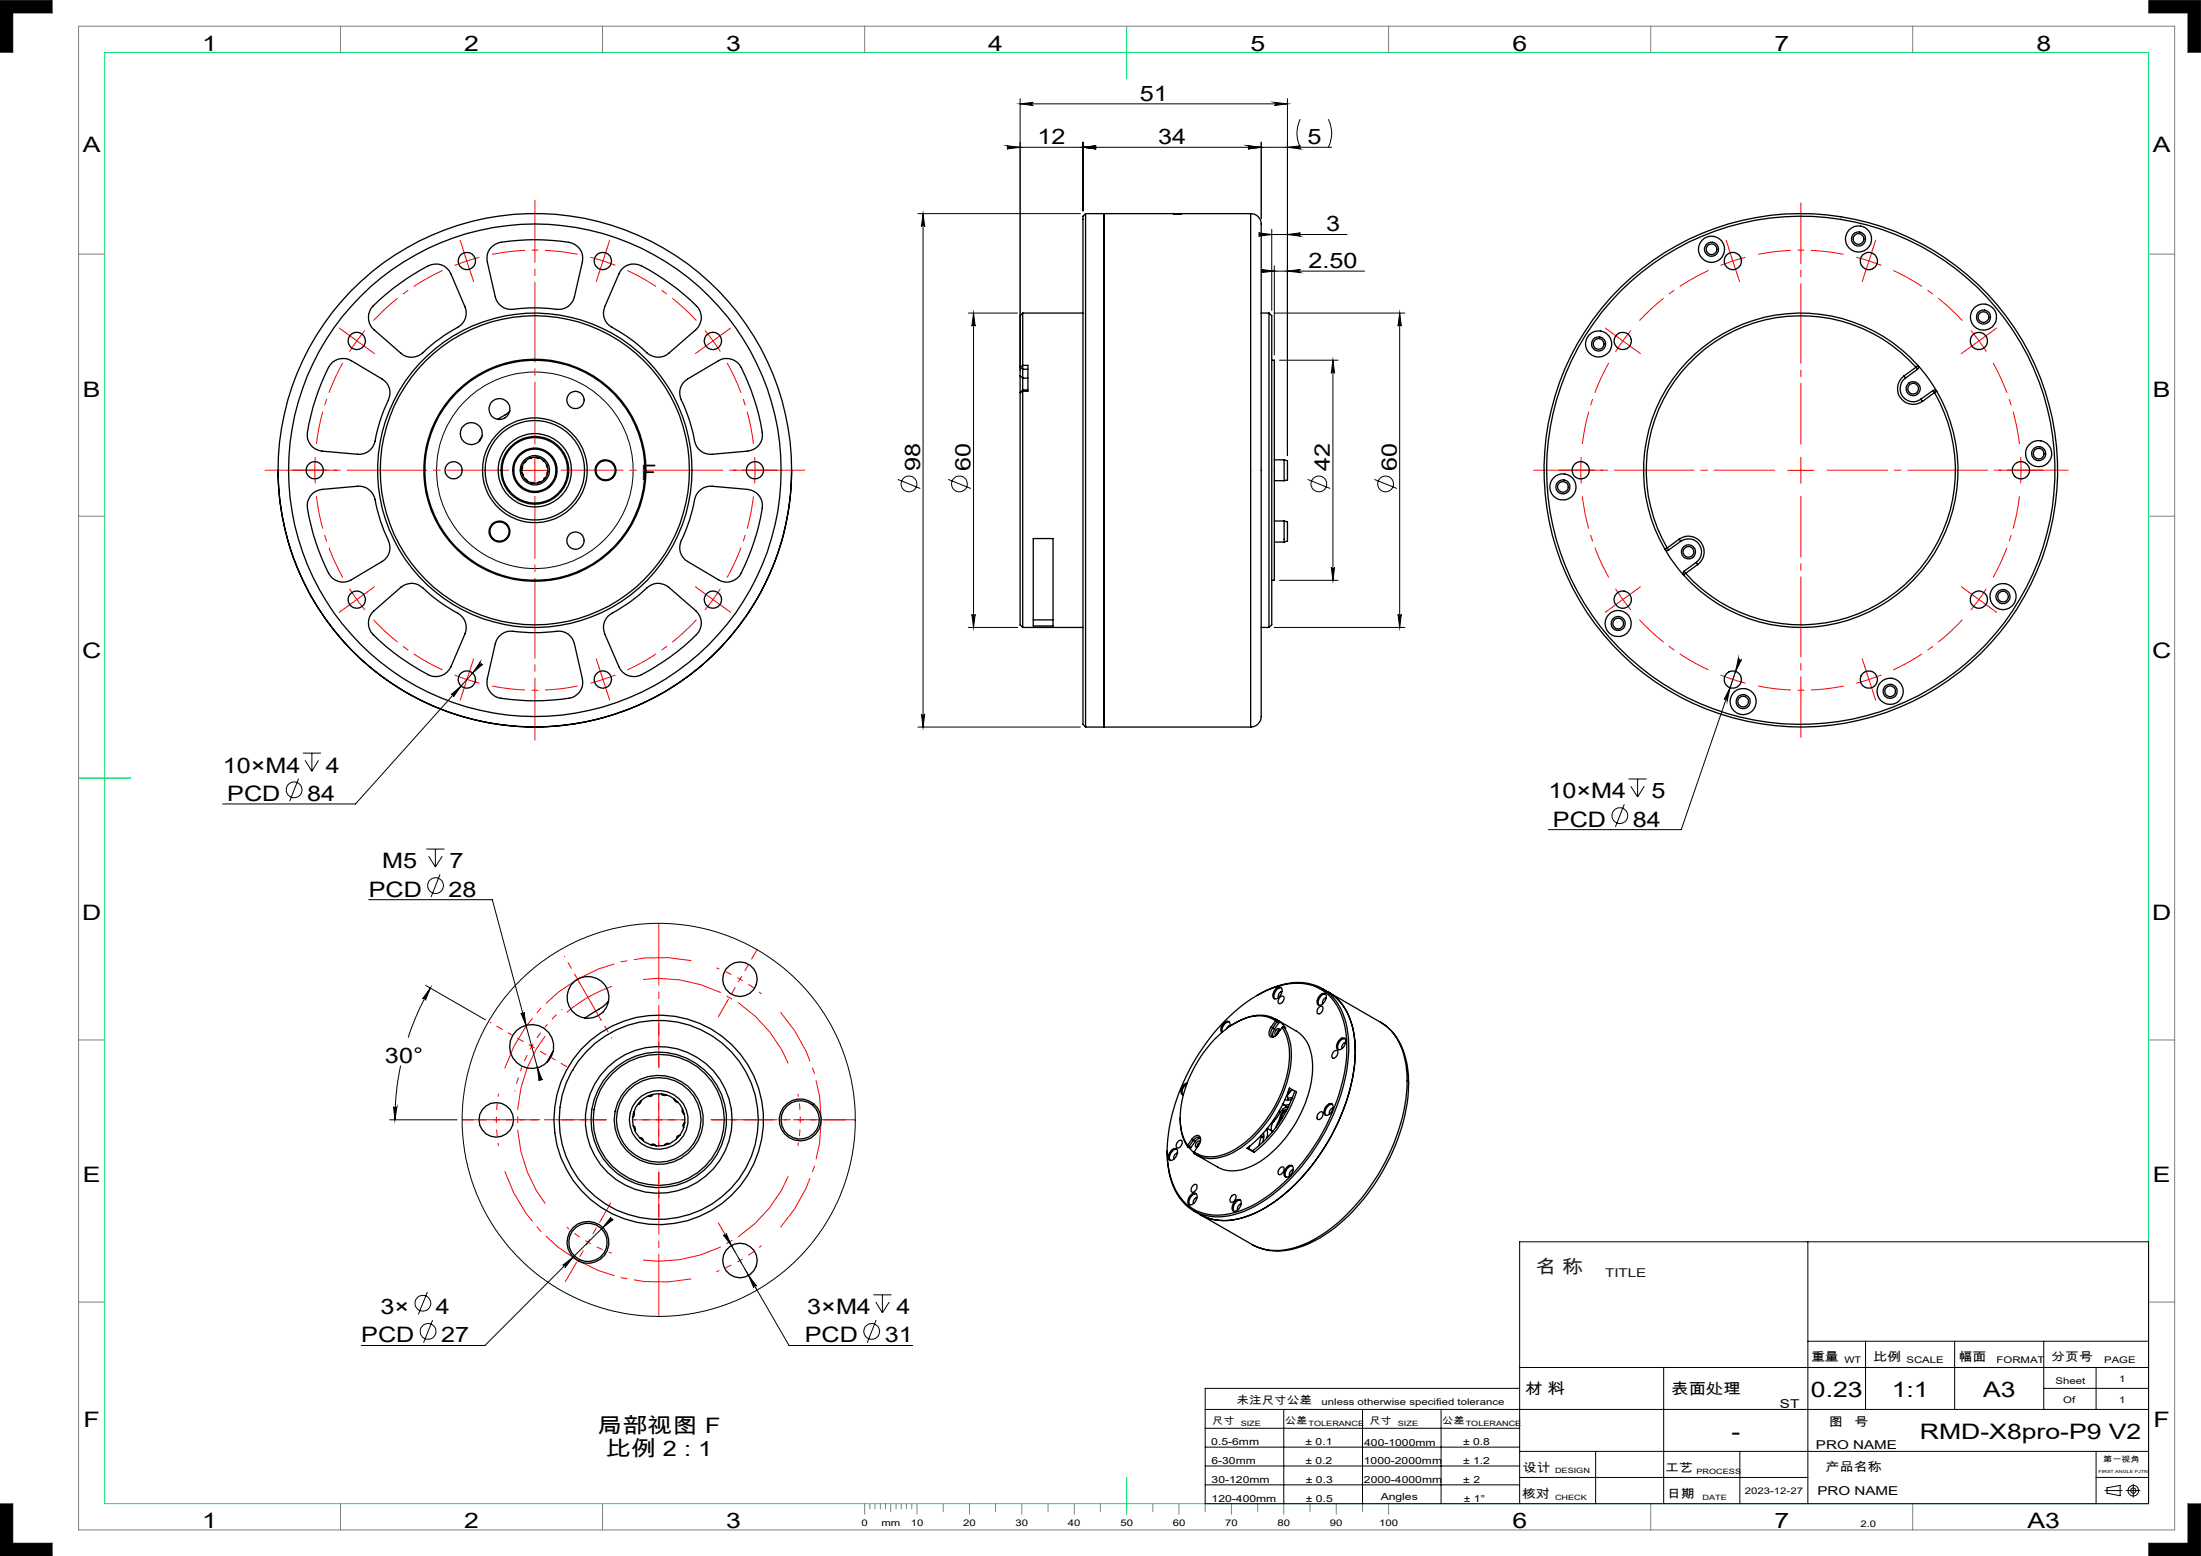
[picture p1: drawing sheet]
<svg xmlns="http://www.w3.org/2000/svg" width="420mm" height="297mm" viewBox="0 0 420 297" stroke-linecap="round" stroke-linejoin="round" font-family="sans-serif">
<path d="M0 0v10M410 0h10M0 297h10M420 287v10" fill="none" stroke="#6a6a6a" stroke-width=".25"/>
<path d="M20 10h390v277h-390zM215 5v10M15 148.5h10M215 282v7" fill="none" stroke="#00e171" stroke-width=".19"/>
<g fill="none" stroke="#808080" stroke-width=".19">
<path d="M0 0h10v2.5h-7.5v7.5h-2.5M15 5h400v287h-400zM65 5v5M115 5v5M165 5v5M265 5v5M315 5v5M365 5v5M410 0v2.5h7.5v7.5h2.5v-10M15 48.5h5M410 48.5h5M15 98.5h5"/>
<path d="M410 98.5h5M15 198.5h5M410 198.5h5M15 248.5h5M410 248.5h5M0 297v-10h2.5v7.5h7.5v2.5M65 287v5M115 287v5M165 287v2M166 287v1M167 287v1M168 287v1"/>
<path d="M169 287v1M170 287v1.5M171 287v1M172 287v1M173 287v1M174 287v1M175 287v2M180 287v1.5M185 287v2M190 287v1.5M195 287v2M200 287v1.5"/>
<path d="M205 287v2M210 287v1.5M220 287v1.5M225 287v2M230 287v1.5M235 287v2M240 287v1.5M245 287v2M250 287v1.5M255 287v2M260 287v1.5M265 287v2"/>
<path d="M315 287v5M365 287v5M420 287h-2.5v7.5h-7.5v2.5h10"/>
</g>
<path d="M0 0v10h2.5v-7.5h7.5v-2.5zM0 287v10h10v-2.5h-7.5v-7.5zM417.5 287v7.5h-7.5v2.5h10v-10zM410 0v2.5h7.5v7.5h2.5v-10z" fill-rule="evenodd" fill="#000"/>
<g fill="none" stroke="#000" stroke-width=".19">
<path d="M194.7 19.8l2.5-.3a.3 .3 0 0 0-.3 .3 .3 .3 0 0 0 .3 .3zM194.7 18.8v52M194.7 19.8h51M243.2 19.5l2.5 .3-2.5 .3a.3 .3 0 0 0 .3-.3 .3 .3 0 0 0-.3-.3zM245.7 18.8v68.2M192.2 27.8l2.5 .3-2.5 .3a.3 .3 0 0 0 .2-.3 .3 .3 0 0 0-.2-.3zM206.7 27.1v13.2M206.7 28.1l2.5-.3a.3 .3 0 0 0-.3 .3 .3 .3 0 0 0 .3 .3zM238.2 27.8l2.5 .3-2.5 .3a.3 .3 0 0 0 .2-.3 .3 .3 0 0 0-.2-.3zM240.7 27.1v14.7M245.7 28.1l2.4-.3a.3 .3 0 0 0-.2 .3 .3 .3 0 0 0 .2 .3zM248.1 22.8a6 6 0 0 0 0 5.3"/>
<path d="M253.5 22.8a6 6 0 0 1 0 5.3M254.1 28.1h-61.9M175.2 40.8h31M176.1 40.8l.4 2.5a.32 .32 0 0 0-.4-.3 .32 .32 0 0 0-.3 .3zM176.1 40.8v98M184.8 59.8h9.4M185.8 59.8l.3 2.5a.32 .32 0 0 0-.3-.3 .32 .32 0 0 0-.3 .3zM185.8 59.8v60M240.2 44.4l2.5 .4-2.5 .3a.32 .32 0 0 0 .3-.3 .32 .32 0 0 0-.3-.4zM240.2 44.8h16.8M240.7 51.7h19.7M240.7 51.4l2.5 .3-2.5 .3a.3 .3 0 0 0 .3-.3 .3 .3 0 0 0-.3-.3z"/>
<path d="M242.7 43.8v15.5M243.1 59.8h25M243.2 50.7v17.1M245.7 44.8l2.4-.4a.32 .32 0 0 0-.2 .4 .32 .32 0 0 0 .2 .3zM245.7 51.7l2.4-.3a.3 .3 0 0 0-.2 .3 .3 .3 0 0 0 .2 .3zM267.1 59.8l.3 2.5a.32 .32 0 0 0-.3-.3 .32 .32 0 0 0-.3 .3zM267.1 59.8v60M244.2 68.8h11.1M254.4 68.8l.3 2.5a.32 .32 0 0 0-.3-.3 .32 .32 0 0 0-.4 .3zM254.4 68.8v42M171.3 91.5l4.3 1.7M180.9 91.5l4.3 1.7"/>
<path d="M249.5 91.5l4.3 1.7M262.3 91.5l4.3 1.7M184.8 119.8h9.4M185.5 117.3a.32 .32 0 0 0 .3 .2 .32 .32 0 0 0 .3-.2l-.3 2.5zM243.1 119.8h25M244.2 110.8h11.1M254 108.3a.32 .32 0 0 0 .4 .2 .32 .32 0 0 0 .3-.2l-.3 2.5zM266.8 117.3a.32 .32 0 0 0 .3 .2 .32 .32 0 0 0 .3-.2l-.3 2.5zM86.1 132.6l1.9-1.7-1.5 2.1a.3 .3 0 0 0 0-.4 .3 .3 0 0 0-.4 0zM91.6 126.4a.31 .31 0 0 0 0 .4 .31 .31 0 0 0 .5 0l-1.9 1.7zM91.9 126.6l-24.1 26.9h-25.3M175.2 138.8h31"/>
<path d="M175.8 136.3a.32 .32 0 0 0 .3 .3 .32 .32 0 0 0 .4-.3l-.4 2.5zM330.1 131.3l-.5 2.4a.32 .32 0 0 0-.2-.3 .32 .32 0 0 0-.4 .1zM331.7 125.7a.32 .32 0 0 0 .2 .4 .32 .32 0 0 0 .4-.2l-1.1 2.3zM332 125.8l-11.2 32.6h-25.3M57 148.6l-1.7 4.3M57.8 143.8h3.4M58.2 145.1l1.3 2.1M59.5 143.8v3.4M60.8 145.1l-1.3 2.1M310 153.5l-1.7 4.3M310.8 148.7h3.4M311.2 150.1l1.3 2"/>
<path d="M312.5 148.7v3.4M313.8 150.1l-1.3 2M70.3 171.7h23.6l9.3 34.5M81.4 162.1h3.4M81.8 163.4l1.3 2.1M83.1 162.1v3.4M84 166.9l-1.7 4.3M84.4 163.4l-1.3 2.1M81.2 188.1l11.4 6.6M82.1 188.6l-.9 2.3a.3 .3 0 0 0-.2-.4 .3 .3 0 0 0-.4 .1zM82.1 188.6a50.1 50.1 0 0 0-4.2 9.4M99.4 193.4a.31 .31 0 0 0 .4 .2 .31 .31 0 0 0 .2-.4l.4 2.5z"/>
<path d="M74.4 213.7h12.8M75.1 211.2a.32 .32 0 0 0 .3 .4 .32 .32 0 0 0 .3-.3l-.3 2.4zM76.4 203.4a51.1 51.1 0 0 0-1 10.3M102.6 203.8l.9 2.4a.31 .31 0 0 0-.4-.2 .31 .31 0 0 0-.2 .3zM116.5 232.4a.31 .31 0 0 0 .1 .4 .31 .31 0 0 0 .4 0l-2 1.5 1.6-2zM116.8 232.5l-24.3 24.3h-23.6M138 235.7a.3 .3 0 0 0 .4 .1 .3 .3 0 0 0 .2-.4l1 2.3zM138.3 235.6l12.3 21.2h23.6M345 237v50M81.6 246.6l-1.8 4.3M82.6 252l-1.8 4.3M107.4 241.5l2-1.5-1.6 2a.31 .31 0 0 0 0-.5 .31 .31 0 0 0-.4 0z"/>
<path d="M142.8 243.4l1.6 2.1a.31 .31 0 0 0-.5-.1 .31 .31 0 0 0-.1 .4zM166.7 247.2h3.4M167.1 248.5l1.3 2.1M167.2 252l-1.7 4.3M168.4 247.2v3.4M169.7 248.5l-1.3 2.1M345 256h65M356 256v13M373 256v13M390 256v13M230 269h180M230 279.8h60"/>
<path d="M230 276.2h60M230 272.6h60M245 269v18M260 269v18M275 269v18M290 265h-60v22h180v-50h-120v50M290 277h120M290 261h120M304.5 277v10M317.5 261v26M332 277v10M390 265h20"/>
<path d="M400 261v8M400 277v10M230 283.4h60M290 282h55M400 282h10M401.7 284.5h3.3M402.1 284l2.5-.5v2l-2.5-.5zM405.7 284.5h2.7M407.1 283.3v2.5"/>
<circle cx="102.1" cy="89.8" r="18.8"/>
<circle cx="173.5" cy="92.4" r="1.51"/>
<circle cx="183.1" cy="92.4" r="1.51"/>
<circle cx="251.7" cy="92.4" r="1.51"/>
<circle cx="264.4" cy="92.4" r="1.51"/>
<circle cx="56.1" cy="150.8" r="1.51"/>
<circle cx="309.1" cy="155.7" r="1.51"/>
<circle cx="83.1" cy="169" r="1.51"/>
<circle cx="125.7" cy="213.8" r="37.5"/>
<circle cx="80.7" cy="248.7" r="1.51"/>
<circle cx="81.7" cy="254.1" r="1.51"/>
<circle cx="166.3" cy="254.1" r="1.51"/>
<circle cx="407.1" cy="284.5" r=".49"/>
<circle cx="407.1" cy="284.5" r="1.01"/>
</g>
<g fill="none" stroke="#f00" stroke-width=".19" stroke-dasharray="15.2 1.3 1.3 1.3" stroke-linecap="butt">
<path d="M115.1 49.8l-2.4-.7M115.1 49.8l2.3 .8M356.6 49.8l-2.4-.7M356.6 49.8l2.4 .8M68.1 65.1l-1.4 2M68.1 65.1l1.5-2M136.1 65.1l-1.6-2M136.1 65.1l1.4 2M309.7 65.1l-1.4 2M309.7 65.1l1.5-2M377.6 65.1l-1.5-2M377.6 65.1l1.4 2"/>
<path d="M60.1 89.7l.1 2.5M60.1 89.7l.1-2.5M144.1 89.7l-.1-2.5M144.1 89.7l-.1 2.5M301.7 89.7v2.5M301.7 89.7v-2.5M385.7 89.7l-.1-2.5M385.7 89.7l-.1 2.5M68.1 114.4l1.5 2M68.1 114.4l-1.4-2M136.1 114.4l1.4-2M136.1 114.4l-1.6 2"/>
<path d="M309.7 114.4l1.5 2M309.7 114.4l-1.4-2M377.6 114.4l1.4-2M377.6 114.4l-1.5 2M89.1 129.7l2.4 .7M89.1 129.7l-2.4-.9M115.1 129.7l2.3-.9M115.1 129.7l-2.4 .7M330.7 129.7l2.4 .7M330.7 129.7l-2.4-.9M356.6 129.7l2.4-.9M356.6 129.7l-2.4 .7"/>
</g>
<g fill="none" stroke="#f00" stroke-width=".19" stroke-dasharray="15.2 1.3 1.3 1.3" stroke-dashoffset="9" stroke-linecap="butt">
<path d="M84.4 51.6a42 42 0 0 0-13.1 9.6M110.2 48.5a42 42 0 0 0-16.3 0M326 51.6a42 42 0 0 0-13.2 9.6M351.8 48.5a42 42 0 0 0-16.3 0M65.4 69.3a42 42 0 0 0-5 15.5M132.9 61.2a42 42 0 0 0-13.2-9.6M307 69.3a42 42 0 0 0-5 15.5M374.5 61.2a42 42 0 0 0-13.2-9.6M60.4 94.7a42 42 0 0 0 5 15.5M143.8 84.8a42 42 0 0 0-5.1-15.5M302 94.7a42 42 0 0 0 5 15.5M385.4 84.8a42 42 0 0 0-5.1-15.5"/>
<path d="M71.3 118.3a42 42 0 0 0 13.1 9.6M138.7 110.2a42 42 0 0 0 5.1-15.5M312.8 118.3a42 42 0 0 0 13.2 9.6M380.3 110.2a42 42 0 0 0 5.1-15.5M93.9 131a42 42 0 0 0 16.3 0M119.7 127.9a42 42 0 0 0 13.2-9.6M335.5 131a42 42 0 0 0 16.3 0M361.3 127.9a42 42 0 0 0 13.2-9.6"/>
</g>
<path d="M101.5 199.7l-1.2 2.3-.9 2.3M101.5 199.7l1.3-2.1 1.5-1.9M141.2 186.9l-2.2-1.2-2.3-1M141.2 186.9l2.1 1.3 2 1.5M94.7 213.7l.1 2.5 .3 2.5M94.7 213.7l.1-2.5 .3-2.4M152.7 213.7l-.1-2.5-.3-2.4M152.7 213.7l-.1 2.5-.3 2.5M112.2 237.1l2.2 1.2 2.4 .9M112.2 237.1l-2.1-1.3-2-1.6M141.2 240.6l2.1-1.4 2-1.5M141.2 240.6l-2.2 1.1-2.3 1" fill="none" stroke="#f00" stroke-width=".19" stroke-dasharray="15.2 1.3 1.3 1.3" stroke-dashoffset="14.6" stroke-linecap="butt"/>
<path d="M104.3 195.7l3-3M99.4 204.3l-1.2 4" fill="none" stroke="#f00" stroke-width=".19" stroke-dasharray="15.2 1.3 1.3 1.3" stroke-dashoffset="15" stroke-linecap="butt"/>
<path d="M104.7 196.8a27 27 0 0 0 0 33.8M150.9 204a27 27 0 0 0-29.3-16.9M121.6 240.4a27 27 0 0 0 29.3-16.9" fill="none" stroke="#f00" stroke-width=".19" stroke-dasharray="15.2 1.3 1.3 1.3" stroke-dashoffset="-1.1" stroke-linecap="butt"/>
<path d="M131.9 183.4a31 31 0 0 0-35.6 20.5M96.3 223.6a31 31 0 0 0 35.6 20.5M148.9 234.3a31 31 0 0 0 0-41.1" fill="none" stroke="#f00" stroke-width=".19" stroke-dasharray="15.2 1.3 1.3 1.3" stroke-dashoffset="4.2" stroke-linecap="butt"/>
<g fill="none" stroke="#f00" stroke-width=".19">
<path d="M88.3 47.4l.8 2.4M89.1 49.8l-2.4 .9M89.1 49.8l.8 2.4M91.5 49.1l-2.4 .7M329.9 47.4l.8 2.4M330.7 49.8l-2.4 .9M330.7 49.8l.7 2.4M333.1 49.1l-2.4 .7M99.6 89.8h5M102.1 87.3v4.9M341.1 89.8h5M343.6 87.3v4.9"/>
<path d="M109.7 186.1l5 8.6M116.7 188.3a26.3 26.3 0 0 0-8.6 4.9M120.7 213.7h10M125.7 208.8v10"/>
</g>
<g fill="none" stroke="#f00" stroke-width=".19" stroke-dasharray="15.2 1.3 1.3 1.3">
<path d="M88.3 47.4l-.5-1.5M89.9 52.2l.5 1.5M114.3 52.2l-.5 1.5M115.1 49.8l.7-2.4M115.1 49.8l-.8 2.4M115.8 47.4l.5-1.5M329.9 47.4l-.5-1.5M331.4 52.2l.6 1.5M355.9 52.2l-.6 1.5M356.6 49.8l.8-2.4M356.6 49.8l-.7 2.4M357.4 47.4l.5-1.5"/>
<path d="M66.1 63.6l-1.4-1M68.1 65.1l-2-1.5M68.1 65.1l2 1.4M70.1 66.5l1.4 1M134 66.5l-1.3 1M136.1 65.1l2-1.5M136.1 65.1l-2.1 1.4M138.1 63.6l1.3-1M307.7 63.6l-1.4-1M309.7 65.1l-2-1.5M309.7 65.1l2 1.4M311.7 66.5l1.3 1"/>
<path d="M375.6 66.5l-1.3 1M377.6 65.1l2.1-1.5M377.6 65.1l-2 1.4M379.7 63.6l1.3-1M57.6 89.7h-1.7M60.1 89.7h-2.5M60.1 89.7h2.5M62.6 89.7h1.6M141.6 89.7h-1.7M144.1 89.7h2.5M144.1 89.7h-2.5M146.6 89.7h1.6"/>
<path d="M299.2 89.7h-1.7M301.7 89.7h-2.5M301.7 89.7h2.5M304.2 89.7h1.6M383.2 89.7h-1.7M385.7 89.7h2.5M385.7 89.7h-2.5M388.2 89.7h1.6M66.1 115.9l-1.4 1M68.1 114.4l-2 1.5M68.1 114.4l2-1.4M70.1 113l1.4-1"/>
<path d="M134 113l-1.3-1M136.1 114.4l2 1.5M136.1 114.4l-2.1-1.4M138.1 115.9l1.3 1M307.7 115.9l-1.4 1M309.7 114.4l-2 1.5M309.7 114.4l2-1.4M311.7 113l1.3-1M375.6 113l-1.3-1M377.6 114.4l2.1 1.5M377.6 114.4l-2-1.4M379.7 115.9l1.3 1"/>
<path d="M88.3 132.1l-.5 1.5M89.1 129.7l-.8 2.4M89.1 129.7l.8-2.4M89.9 127.3l.5-1.6M114.3 127.3l-.5-1.6M115.1 129.7l.7 2.4M115.1 129.7l-.8-2.4M115.8 132.1l.5 1.5M329.9 132.1l-.5 1.5M330.7 129.7l-.8 2.4M330.7 129.7l.7-2.4M331.4 127.3l.6-1.6"/>
<path d="M355.9 127.3l-.6-1.6M356.6 129.7l.8 2.4M356.6 129.7l-.7-2.4M357.4 132.1l.5 1.5M138.7 191.2l-1.6 2.9M143.7 182.6l.8-1.3M89.7 213.7h-1.5M99.7 213.7h3.3M147.7 213.7h-3.6M157.7 213.7h3.7M114.7 232.8l1.8-3.2M138.7 236.3l-1.6-2.9"/>
<path d="M109.7 241.4l-1.8 3.2M143.7 244.9l.8 1.3"/>
</g>
<path d="M97.1 89.7h-46.5M102.1 84.7v-46.5M102.1 94.7v46.5M107.1 89.7h46.5M115.7 213.7h-27.5M125.7 203.7v-27.5M135.7 213.7h27.5M125.7 223.7v27.5" fill="none" stroke="#f00" stroke-width=".19" stroke-dasharray="15.2 1.3 1.3 1.3" stroke-dashoffset="3.4"/>
<path d="M338.7 89.7h-46M343.7 84.7v-46M343.7 94.7v46M348.7 89.7h46" fill="none" stroke="#f00" stroke-width=".19" stroke-dasharray="15.2 1.3 1.3 1.3" stroke-dashoffset="3.7"/>
<path d="M109.7 186l-2-3.4M114.7 194.7l2 3.4" fill="none" stroke="#f00" stroke-width=".19" stroke-dasharray="15.2 1.3 1.3 1.3" stroke-dashoffset="15.1"/>
<g fill="none" stroke="#f00" stroke-width=".19" stroke-dasharray="15.2 1.3 1.3 1.3" stroke-dashoffset="14.6">
<path d="M101.5 199.7l-4.4-2.5M101.5 199.7l4.3 2.5M141.2 186.9l2.5-4.3M141.2 186.9l-2.5 4.3M94.7 213.7h-5M94.7 213.7h5M125.7 213.7v-5M125.7 213.7h-5M125.7 213.7v5M125.7 213.7h5M152.7 213.7h5M152.7 213.7h-5"/>
<path d="M112.2 237.1l-2.5 4.3M112.2 237.1l2.5-4.3M141.2 240.6l2.5 4.3M141.2 240.6l-2.5-4.3"/>
</g>
<path d="M97.1 197.2l-3.6-2.1M105.8 202.2l3.6 2.1" fill="none" stroke="#f00" stroke-width=".19" stroke-dasharray="15.2 1.3 1.3 1.3" stroke-dashoffset="15"/>
<path d="M115.7 213.7h-8.5M125.7 203.7v-8.5M135.7 213.7h8.5M125.7 223.7v8.5" fill="none" stroke="#f00" stroke-width=".19" stroke-dasharray="15.2 1.3 1.3 1.3" stroke-dashoffset="12.9"/>
<g fill="#000">
<path d="M192.2 27.8l2.5 .3-2.5 .3a.3 .3 0 0 0 .2-.3 .3 .3 0 0 0-.2-.3zM206.7 28.1l2.5-.3a.3 .3 0 0 0-.3 .3 .3 .3 0 0 0 .3 .3zM240.7 51.4l2.5 .3-2.5 .3a.3 .3 0 0 0 .3-.3 .3 .3 0 0 0-.3-.3zM245.7 51.7l2.4-.3a.3 .3 0 0 0-.2 .3 .3 .3 0 0 0 .2 .3zM206.7 28.1l2.5-.3a.3 .3 0 0 0-.3 .3 .3 .3 0 0 0 .3 .3zM238.2 27.8l2.5 .3-2.5 .3a.3 .3 0 0 0 .2-.3 .3 .3 0 0 0-.2-.3z"/>
<path d="M238.2 27.8l2.5 .3-2.5 .3a.3 .3 0 0 0 .2-.3 .3 .3 0 0 0-.2-.3zM245.7 28.1l2.4-.3a.3 .3 0 0 0-.2 .3 .3 .3 0 0 0 .2 .3zM240.2 44.4l2.5 .4-2.5 .3a.32 .32 0 0 0 .3-.3 .32 .32 0 0 0-.3-.4zM245.7 44.8l2.4-.4a.32 .32 0 0 0-.2 .4 .32 .32 0 0 0 .2 .3z"/>
<path d="M243.2 19.5l2.5 .3-2.5 .3a.3 .3 0 0 0 .3-.3 .3 .3 0 0 0-.3-.3zM194.7 19.8l2.5-.3a.3 .3 0 0 0-.3 .3 .3 .3 0 0 0 .3 .3z"/>
<path d="M176.1 40.8l.4 2.5a.32 .32 0 0 0-.4-.3 .32 .32 0 0 0-.3 .3zM175.8 136.3a.32 .32 0 0 0 .3 .3 .32 .32 0 0 0 .4-.3l-.4 2.5zM254.4 68.8l.3 2.5a.32 .32 0 0 0-.3-.3 .32 .32 0 0 0-.4 .3zM254 108.3a.32 .32 0 0 0 .4 .2 .32 .32 0 0 0 .3-.2l-.3 2.5z"/>
<path d="M266.8 117.3a.32 .32 0 0 0 .3 .2 .32 .32 0 0 0 .3-.2l-.3 2.5zM267.1 59.8l.3 2.5a.32 .32 0 0 0-.3-.3 .32 .32 0 0 0-.3 .3zM185.5 117.3a.32 .32 0 0 0 .3 .2 .32 .32 0 0 0 .3-.2l-.3 2.5zM185.8 59.8l.3 2.5a.32 .32 0 0 0-.3-.3 .32 .32 0 0 0-.3 .3z"/>
<path d="M91.6 126.4l-1.4 2.1 1.9-1.7a.31 .31 0 0 1-.5 0 .31 .31 0 0 1 0-.4zM86.1 132.6a.3 .3 0 0 1 .4 0 .3 .3 0 0 1 0 .4l1.5-2.1zM331.7 125.7l-.5 2.5 1.1-2.3a.32 .32 0 0 1-.4 .2 .32 .32 0 0 1-.2-.4zM330.1 131.3l-1.1 2.2a.32 .32 0 0 1 .4-.1 .32 .32 0 0 1 .2 .3zM116.5 232.4l.1-.1-1.6 2 2-1.5a.31 .31 0 0 1-.4 0 .31 .31 0 0 1-.1-.4zM107.4 241.5a.31 .31 0 0 1 .4 0 .31 .31 0 0 1 0 .5l1.6-2zM138 235.7l1.6 2-1-2.3a.3 .3 0 0 1-.2 .4 .3 .3 0 0 1-.4-.1zM142.8 243.4l1 2.4a.31 .31 0 0 1 .1-.4 .31 .31 0 0 1 .5 .1zM82.1 188.6l-.9 2.3a.3 .3 0 0 0-.2-.4 .3 .3 0 0 0-.4 .1zM75.1 211.2a.32 .32 0 0 0 .3 .4 .32 .32 0 0 0 .3-.3l-.3 2.4zM102.6 203.8l.3 2.5a.31 .31 0 0 1 .2-.4 .31 .31 0 0 1 .4 .3zM99.4 193.4l1 2.3-.4-2.5a.31 .31 0 0 1-.2 .4 .31 .31 0 0 1-.4-.2z"/>
</g>
<g fill="none" stroke="#000" stroke-width=".25">
<path d="M71.2 58.4a42.1 42.1 0 0 1 11.1-7.9 3.1 3.1 0 0 1 3.7 1.8l2.7 6.3a3.1 3.1 0 0 1-1.4 3.9 35.9 35.9 0 0 0-7.1 5.2 3.1 3.1 0 0 1-3.7-.3l-5.1-4.5a3.1 3.1 0 0 1-.2-4.5zM93.9 47.1a4.5 4.5 0 0 1 3.3-1.1 39.4 39.4 0 0 1 12 .4 3 3 0 0 1 1.9 3.6l-1.5 6.7a3.1 3.1 0 0 1-3.4 2.4 34.5 34.5 0 0 0-8.8 0 3.1 3.1 0 0 1-2.9-2.4l-1.5-6.7a3 3 0 0 1 .9-2.9zM118.8 51.2a3.1 3.1 0 0 1 3.6-.5 43.5 43.5 0 0 1 10.9 8.2 3.1 3.1 0 0 1-.5 4l-5.2 4.5a3.1 3.1 0 0 1-4.2-.1 33.2 33.2 0 0 0-7.1-5.1 3.1 3.1 0 0 1-.9-3.6l2.7-6.3zM195.2 59.8v9.9M195.2 59.8l-.5 .5v9.8M195.2 59.8h11.5M207.2 40.8l-.5 .5v97l.5 .5M207.2 40.8v98M207.2 40.8h31.5M210.6 40.8v98zM223.9 40.8h1.6zM238.7 40.8a2.15 2.15 0 0 1 2 2.6v91.5a5.1 5.1 0 0 1-.4 3 1.92 1.92 0 0 1-1.6 .9"/>
<path d="M238.7 40.8v98M240.7 59.8h1.4M242.1 59.8l.6 .5v59l-.6 .5M242.1 59.8v60M63.5 69.1a3.2 3.2 0 0 1 3.6-.2l5.8 3.5a3.1 3.1 0 0 1 1.2 3.9 33.2 33.2 0 0 0-2.7 8.4 3.1 3.1 0 0 1-3.2 2l-6.7-.6a3.1 3.1 0 0 1-2.8-3.6 41.1 41.1 0 0 1 4.3-12.9zM97.3 78.4l-.6 .6-1.7 1M130.7 72.7l6.4-3.8a3.1 3.1 0 0 1 4.3 1.2 41.5 41.5 0 0 1 4.1 13 3.1 3.1 0 0 1-2.8 3l-6.8 .6a3.3 3.3 0 0 1-3.5-3.5 38.4 38.4 0 0 0-2.6-7.4 2.97 2.97 0 0 1 .9-3.1zM194.7 74.9v44.4l.5 .5M194.7 71.8v3.1M194.7 71.8l.5 .4M194.7 70.1l.5 .4M194.7 70.1v1.7"/>
<path d="M195.2 74.7v45.1M195.2 69.7h.9v5h-.9M195.2 74.4v.3M195.2 72.2v2.2M195.2 69.7v.8M195.2 74.4h.9M195.2 74.4l-.5 .5M195.2 74.7l-.5 .2M195.2 72.2h.9M195.2 69.7l-.5 .4M195.2 70.5h.9M195.2 70.5v1.7"/>
<path d="M242.7 68.8h.5v42h-.5M363.3 71.8a3 3 0 0 0-.6 4.1 3 3 0 0 0 4.2 .7M363.3 71.8l.3 .4M363.6 72.2a2.49 2.49 0 0 0-.6 3.5 2.49 2.49 0 0 0 3.5 .5M365.6 70.1a29.5 29.5 0 0 0-39.3-4.2 29.5 29.5 0 0 0-8.2 38.7M365.6 70.1l-2.3 1.7M365.6 70.1l.3 .4M365.9 70.5l-2.3 1.7M366 69.7a30 30 0 0 0-40-4.2 30 30 0 0 0-8.3 39.3M366 69.7a.48 .48 0 0 1-.1 .8M366 69.7a30.1 30.1 0 0 1 3.6 5M366 69.7l-.4 .4"/>
<path d="M366.5 76.2l.4 .4M368.9 74.5a.52 .52 0 0 1 .7 .2M368.9 74.5l.2 .4M368.9 74.5l-2.4 1.7M369.1 74.9a29.5 29.5 0 0 1-8.1 38.7 29.5 29.5 0 0 1-39.3-4.2M369.1 74.9l-2.2 1.7M369.6 74.7a30 30 0 0 1-8.3 39.3 30 30 0 0 1-40-4.2M369.6 74.7l-.5 .2M53.1 89.8a49 49 0 0 0 49 49 49 49 0 0 0 49-49M59.7 94.2l.5-.4 1.3-.4 6.7-.6a3.4 3.4 0 0 1 3.6 3.5 38.4 38.4 0 0 0 2.5 7.4 3 3 0 0 1-1.4 3.5l-5.8 3.5a3.1 3.1 0 0 1-4.4-1.3 41.5 41.5 0 0 1-4.1-13 3.4 3.4 0 0 1 1.1-2.2zM92 83.3l-.6 1M99.6 90.3l.2 .3v.2"/>
<path d="M99.7 89v.3l-.1 .2M100.2 91.5h.2l.2 .3M100.4 87.9l-.1 .3-.3 .1M101.3 92.1h.4l.1 .1M101.5 87.3l-.2 .2h-.3M102.3 87.3l.2 .2 .3-.1M103.1 92h-.3l-.2 .2M103.5 87.7l.2 .3h.2M104.1 91.2l-.3 .1v.3M104.4 88.7l-.1 .2 .2 .3M104.6 90l-.2 .2 .1 .3M133.3 93.8a2.95 2.95 0 0 1 2.6-1l6.8 .6a3.1 3.1 0 0 1 2.8 3.6 42.3 42.3 0 0 1-4.4 12.9 3.1 3.1 0 0 1-4 .8l-5.9-3.5a3.1 3.1 0 0 1-1.2-4 33.2 33.2 0 0 0 2.7-8.4z"/>
<path d="M243.2 99.4h1.8M243.2 91.8h1.8M243.2 87.8h1.8M245 99.4v4.1M245 99.4l.7 .2v3.7l-.7 .2M245 87.8v4M245 87.8l.7 .1v3.7l-.7 .2M71.4 116.6l5.1-4.5a3.1 3.1 0 0 1 4.2 .1 34 34 0 0 0 7.1 5.2 3.1 3.1 0 0 1 .9 3.6l-2.7 6.3a3.1 3.1 0 0 1-4.3 1.5 41.3 41.3 0 0 1-10.9-8.2 3.2 3.2 0 0 1 .6-4zM115.9 117.8l.4-.4a35.1 35.1 0 0 0 7.6-5.5 3 3 0 0 1 3.7 .2l5.2 4.5a3.1 3.1 0 0 1 .1 4.5 41.2 41.2 0 0 1-11.1 7.9 3.1 3.1 0 0 1-3.7-1.7l-2.7-6.3a3.1 3.1 0 0 1 .5-3.2zM195.2 119.8h11.5M197.2 102.8h3.7v16.7h-3.7zM197.2 118.3h3.7"/>
<path d="M240.7 119.8h1.4M243.2 103.5h1.8M317.7 104.8a.45 .45 0 0 0 .7 .2M317.7 104.8l1.2 2 2.4 3M318.1 104.6l-.4 .2M318.1 104.6l.3 .4M320.4 102.9a3 3 0 0 1 4.2 .7 3 3 0 0 1-.6 4.2M320.4 102.9l-2.3 1.7M320.4 102.9l.3 .4M320.7 103.3a2.5 2.5 0 0 1 3.5 .6 2.5 2.5 0 0 1-.5 3.4M320.7 103.3l-2.3 1.7M321.3 109l-.1 .3 .1 .5"/>
<path d="M321.3 109l.4 .4M321.7 109.4l-.4 .4M323.7 107.3l.3 .5M323.7 107.3l-2.4 1.7M324 107.8l-2.3 1.6M95.3 121.4a3.5 3.5 0 0 1 3.7-.8 35.2 35.2 0 0 0 7.8-.1 3 3 0 0 1 2.8 2.4l1.5 6.6a3.1 3.1 0 0 1-2.6 3.8 41.5 41.5 0 0 1-13.6-.2 3.1 3.1 0 0 1-1.9-3.6l1.5-6.6 .5-1.1zM207.2 138.8h31.5M116.1 191.1a9.2 9.2 0 0 1-3.4 2.5l-1.1 .7M234.1 194.5a23.1 23.1 0 0 1 11.2-6.6 9 9 0 0 1 11 6.6 24.6 24.6 0 0 1-.8 14.4 38.6 38.6 0 0 1-15 20.3 14.1 14.1 0 0 1-10.7 2.4 9.1 9.1 0 0 1-6.4-6.9 24.6 24.6 0 0 1 1-14.6 40.5 40.5 0 0 1 9.7-15.6zM234.6 195a1.65 1.65 0 0 0-1.4 2M234.7 195.9a.65 .65 0 0 0-.3-.9 .65 .65 0 0 0-.9 .3 1.43 1.43 0 0 0-.3 1.8M234.7 195.8l-.5 .3-.1 .3"/>
<path d="M235.5 195.4l-.4 .2M239.9 190a14.3 14.3 0 0 1 9.9-2.3 8.9 8.9 0 0 1 6.7 6.6 23 23 0 0 1-.2 13.1 38.8 38.8 0 0 1-16.1 22.4 13.6 13.6 0 0 1-10.7 2.1 9.9 9.9 0 0 1-6.4-8.2l-.3-2-.1-2M242.6 196a1.39 1.39 0 0 0-.1 1.9h.7a4.1 4.1 0 0 0 1.5-1.8M242.6 196l.3 .2M242.9 196.2l-.3 .6a.65 .65 0 0 0-.1 .8 .65 .65 0 0 0 .8 .2M242.9 196.2l.3 .2M243.2 196.4l-.3 .9 .1 .6M243.3 194.4l4.1 2.4a6.6 6.6 0 0 1 3 5.5 21.3 21.3 0 0 1-4.3 13.8 17.4 17.4 0 0 1-9.2 7.2 6 6 0 0 1-4.5-.5l-4.1-2.4M243.4 194.8a6.4 6.4 0 0 0-6.5-.1 20.7 20.7 0 0 0-9.7 10.5 16.8 16.8 0 0 0-1.5 11.6l.9 1.8M243.4 194.8l-.8 1.2M243.4 194.8l.3 .2M243.5 188.7a.66 .66 0 0 1 .9-.2 .66 .66 0 0 1 .2 .9 1.31 1.31 0 0 1-1.5 1.2 1.34 1.34 0 0 1 .4-1.9z"/>
<path d="M243.7 195l-.8 1.2M243.7 195l.3 .3M243.7 194.7a6.9 6.9 0 0 0-7.3 .2l-.8 .4M243.7 194.7v.3M243.7 194.7l.4 .2M243.7 194.7l-.3 .1M244 195.3l-.8 1.1M244.1 194.9l.7 .6 .5 .7M244.1 194.9l-.1 .4M244.1 196.6h.1M244.2 196.5l-.4 .3-.2 .7M244.2 190.4a.46 .46 0 0 1 .7-.3 .46 .46 0 0 1 .1 .7l-.3 .5a.46 .46 0 0 1-.6 .3 .46 .46 0 0 1-.2-.8z"/>
<path d="M244.2 196.7v-.3a.7 .7 0 0 0-.8 .3 .7 .7 0 0 0 0 .8h.2M244.5 188.5a1.6 1.6 0 0 0-1.3 2.2M244.6 189.3a.88 .88 0 0 0-.6 1.1M244.7 196.1a10.8 10.8 0 0 1 1 8.5 23.5 23.5 0 0 1-10.6 15.1 7 7 0 0 1-7.2 .2M244.9 196l.4 .2M245 196a10.6 10.6 0 0 1 1.2 7.8 23.6 23.6 0 0 1-10.9 16.2 7.3 7.3 0 0 1-7.4 .2M245 196l-.3 .1M245.3 196.2h.1M251.6 192.3a.46 .46 0 0 1 .7-.2 .46 .46 0 0 1 .1 .7l-.2 .4a.47 .47 0 0 1-.7 .3 .47 .47 0 0 1-.1-.7zM251.9 190a.65 .65 0 0 1 .9-.3 .65 .65 0 0 1 .2 .9 1.38 1.38 0 0 1-1.4 1.2 1.34 1.34 0 0 1 .3-1.8zM252.3 188.7l1.2 .7M252.9 189.8a1.55 1.55 0 0 0-1.2 2.1"/>
<path d="M253 190.5a.85 .85 0 0 0-.6 1.1M253.5 189.4a10.8 10.8 0 0 1 4.9 8 30 30 0 0 1-2.9 16.4 38.2 38.2 0 0 1-12.8 15.9 15.1 15.1 0 0 1-10.9 3.1l-1.5-.4-1.3-.6M253.5 189.4a10.8 10.8 0 0 1 4.9 8.4 30.7 30.7 0 0 1-3.7 17.6 36 36 0 0 1-14.2 15.7 13.2 13.2 0 0 1-9.7 1.5l-1.8-.8M253.5 189.4l10 5.8M255.4 198.7l.2-.2a.65 .65 0 0 1 .9-.3 .65 .65 0 0 1 .3 .9 1.38 1.38 0 0 1-1.5 1.2 1.15 1.15 0 0 1 .1-1.6zM256.6 198.2a1.6 1.6 0 0 0-1.2 2.2M256.8 199a.88 .88 0 0 0-.7 1.1M263.5 195.2a11.1 11.1 0 0 1 5 8 29.1 29.1 0 0 1-2.7 16.5 37.2 37.2 0 0 1-13.9 16.6 14.2 14.2 0 0 1-10.5 2.2l-1.5-.4-.9-.5M263.5 195.2a10.7 10.7 0 0 1 4.8 8 31.9 31.9 0 0 1-4 18.7 36.2 36.2 0 0 1-13.6 14.7 13.7 13.7 0 0 1-9.8 1.8l-1.9-.8M105.5 200.7l-1.1 2.1M120.8 214.9l.3 .2 .1 .3-.1 .4M120.9 212.3l.2 .4-.1 .3-.3 .3"/>
<path d="M122 217.2l.6 .1 .2 .5M122.3 210.1v.2l-.3 .4-.4 .1M124.2 218.5l.4-.1h.3l.3 .3M124.6 208.9l-.4 .4-.6-.1M126.2 208.8l.3 .3h.3l.4-.1M127.7 218.3h-.5l-.4 .3M128.6 209.7v.2l.4 .4 .4 .1M129.8 216.7l-.5 .2-.2 .5M130.2 211.7l-.1 .4 .5 .6M130.7 214.2l-.3 .3-.1 .4 .2 .3M223.5 219.6a.66 .66 0 0 1 .9-.3 .66 .66 0 0 1 .2 .9 1.31 1.31 0 0 1-1.4 1.2 1.34 1.34 0 0 1 .3-1.8zM224.5 219.4a1.6 1.6 0 0 0-1.2 2.1"/>
<path d="M224.8 217.9a.46 .46 0 0 1 .6-.2 .46 .46 0 0 1 .1 .7l-.2 .4a.47 .47 0 0 1-.8 .2l-.1-.4zM225.2 213.4a9.7 9.7 0 0 0 1.4 5.5M226.4 206.9a1.59 1.59 0 0 0-.7 2M226.6 206.7a1.56 1.56 0 0 0-1 2.2l.2 .1M226.6 218.6v.3M226.6 218.6l.3 .2M226.7 218.9l.3 .2 .3-.1M226.9 218.8l-.3 .1M226.9 218.8l.4 .2M227 219.1l.9 1M227.4 217.4l.5-.4a.74 .74 0 0 1 1-.2 .74 .74 0 0 1 .2 1 4.6 4.6 0 0 1-1.2 2.1M227.4 217.4l-.8 1.2"/>
<path d="M227.4 217.4l.3 .3M227.7 217.7l.4 .2M227.7 217.7l-.8 1.1M227.9 219.9v.2M227.9 219.9v.3M228.1 217.9l-.8 1.1M229 217.2l-.5 .2-.4 .5M229 218l-.1-.2a.77 .77 0 0 0-.7 1.2h.3M229 218l-.5 .5v.5M229.1 217.6a.53 .53 0 0 0-.3-.5 .53 .53 0 0 0-.7 .1l-.4 .5M238.1 219.1l.9 .5M238.5 218.8l-.1 .5"/>
<path d="M239 219.6l.3 .4M240.6 216.8l.3 .1 .3-.1M240.6 216.8l.3 .3h.3M240.7 216.8l-.5 1.9M240.9 217.1l.2 .1M241.1 216.3l.1 .7-.3 1.1M241.7 215.5l.2 .6-.1 1M241.8 217.1v.1M241.8 217.1h.1M241.8 215.4l.9 .5M242.6 215.8l.3 .1M242.7 215.9l.1 .2"/>
<path d="M243 213.9l.2 .1M243.2 214a1.75 1.75 0 0 0-.5 1.9M244.1 212.1l.2 .2M244.3 213.3l-.8 1.9M244.3 212.3l-1.1 1.7M244.3 213.7l-.3 .8M244.8 211.7l.1 .4M245.4 212.1a1.16 1.16 0 0 0-.7 1.4M245.6 211.7a1.62 1.62 0 0 0-1.2 2.1M246.1 207.7l1.3 .8a24.5 24.5 0 0 1-8.1 11.5l-1.4-.8a24.5 24.5 0 0 0 8.2-11.5zM246.1 210.8l-.6 .1-.7-.1 1 .6a1.39 1.39 0 0 0-1.5 .9M246.1 207.7l-.4 1.4 .2 .9"/>
<path d="M246.5 209.8l-.8 .2-.5-.1M246.6 208l-.8 .8M246.6 209.6l-.4-.1-.5 .2M246.6 208l-.9 .9M247.1 208.2a23 23 0 0 1-8.1 11.4M251.8 212.3a.42 .42 0 0 1 .6 0 1.03 1.03 0 0 1-.9 1.4l-.2-.3 .1-.5zM253 211.2l.2-.2a.65 .65 0 0 1 .9-.3 .65 .65 0 0 1 .3 .9 1.38 1.38 0 0 1-1.5 1.3 1.15 1.15 0 0 1 .1-1.7zM254.2 210.8a1.51 1.51 0 0 0-1.2 2.1M254.4 211.5a.88 .88 0 0 0-.7 1.2M254.5 200.8a.46 .46 0 0 1 .6-.3 .46 .46 0 0 1 .1 .7l-.2 .5a.47 .47 0 0 1-.7 .3 .47 .47 0 0 1-.1-.8zM224.7 220.1a.94 .94 0 0 0-.7 1.1M227.3 228.1a.66 .66 0 0 1 .9-.3 .66 .66 0 0 1 .2 .9 1.39 1.39 0 0 1-1.5 1.2 1.4 1.4 0 0 1 .4-1.8z"/>
<path d="M227.6 226.4a.48 .48 0 0 1 .7-.3 .48 .48 0 0 1 .1 .7l-.3 .5a.47 .47 0 0 1-.7 .2 .47 .47 0 0 1-.1-.7zM227.8 231.1l1.2 .7M227.9 220.1v.1M228.3 227.9a1.53 1.53 0 0 0-1.3 2.1M228.4 228.6a.88 .88 0 0 0-.6 1.1M229 231.8l10 5.8M235.2 228.1a.39 .39 0 0 1 .5-.1 .39 .39 0 0 1 .2 .5 .8 .8 0 0 1-1.1 .9v-.7zM235.5 229.5l.2-.2a.65 .65 0 0 1 .9-.3 .65 .65 0 0 1 .2 .9 1.38 1.38 0 0 1-1.5 1.3l-.2-.6zM236.7 229.1a1.55 1.55 0 0 0-1.2 2.1M236.9 229.8a.88 .88 0 0 0-.7 1.2M244.2 223a.47 .47 0 0 1 .7-.3 .47 .47 0 0 1 .1 .8l-.3 .4a.47 .47 0 0 1-.7 .3 .47 .47 0 0 1-.1-.8zM245.4 223l.2-.2a.65 .65 0 0 1 .9-.3 .65 .65 0 0 1 .2 .9 1.38 1.38 0 0 1-1.4 1.2 1.15 1.15 0 0 1 .1-1.6z"/>
<path d="M246.6 222.5a1.6 1.6 0 0 0-1.2 2.2M246.8 223.3a.88 .88 0 0 0-.7 1.1"/>
<circle cx="89.1" cy="49.8" r="1.64"/>
<circle cx="115" cy="49.8" r="1.66"/>
<circle cx="326.6" cy="47.6" r="1.35"/>
<circle cx="326.6" cy="47.6" r="1.02"/>
<circle cx="326.6" cy="47.6" r="2.5"/>
<circle cx="330.7" cy="49.8" r="1.66"/>
<circle cx="354.6" cy="45.6" r="1.03"/>
<circle cx="354.6" cy="45.6" r="1.36"/>
<circle cx="354.6" cy="45.6" r="2.5"/>
<circle cx="356.6" cy="49.8" r="1.65"/>
<circle cx="68.1" cy="65.1" r="1.67"/>
<circle cx="95.3" cy="78.1" r="1.99"/>
<circle cx="109.8" cy="76.4" r="1.66"/>
<circle cx="136" cy="65.1" r="1.65"/>
<circle cx="305" cy="65.6" r="1.36"/>
<circle cx="305" cy="65.6" r="1.02"/>
<circle cx="305" cy="65.6" r="2.5"/>
<circle cx="309.6" cy="65.1" r="1.66"/>
<circle cx="365.1" cy="74.2" r="1.04"/>
<circle cx="365.1" cy="74.2" r="1.36"/>
<circle cx="377.6" cy="65.1" r="1.64"/>
<circle cx="378.5" cy="60.5" r="1.02"/>
<circle cx="378.5" cy="60.5" r="1.35"/>
<circle cx="378.5" cy="60.5" r="2.5"/>
<circle cx="60.1" cy="89.8" r="1.64"/>
<circle cx="86.6" cy="89.8" r="1.64"/>
<circle cx="89.9" cy="82.8" r="2.1"/>
<circle cx="102" cy="89.8" r="7"/>
<circle cx="102.1" cy="89.8" r="30"/>
<circle cx="102.1" cy="89.8" r="2.5"/>
<circle cx="102.1" cy="89.8" r="29.5"/>
<circle cx="102.1" cy="89.8" r="47"/>
<circle cx="102.1" cy="89.8" r="4"/>
<circle cx="102.1" cy="89.8" r="21.2"/>
<circle cx="102.1" cy="89.8" r="9.5"/>
<circle cx="102.1" cy="89.8" r="2.79"/>
<circle cx="102.1" cy="89.8" r="49"/>
<circle cx="102.1" cy="89.8" r="6.5"/>
<circle cx="102.1" cy="89.8" r="21"/>
<circle cx="102.1" cy="89.8" r="4.2"/>
<circle cx="102.1" cy="89.8" r="6.3"/>
<circle cx="102.1" cy="89.8" r="10"/>
<circle cx="115.5" cy="89.8" r="2"/>
<circle cx="115.5" cy="89.8" r="1.84"/>
<circle cx="144.1" cy="89.8" r="1.64"/>
<circle cx="298.2" cy="93" r="1.35"/>
<circle cx="298.2" cy="93" r="2.5"/>
<circle cx="298.2" cy="92.9" r="1.02"/>
<circle cx="301.6" cy="89.8" r="1.65"/>
<circle cx="343.6" cy="89.8" r="48.5"/>
<circle cx="343.6" cy="89.8" r="49"/>
<circle cx="385.6" cy="89.8" r="1.66"/>
<circle cx="389" cy="86.6" r="2.5"/>
<circle cx="389" cy="86.6" r="1.34"/>
<circle cx="389" cy="86.6" r="1.03"/>
<circle cx="68.1" cy="114.5" r="1.66"/>
<circle cx="95.3" cy="101.5" r="1.84"/>
<circle cx="95.3" cy="101.5" r="2"/>
<circle cx="109.8" cy="103.2" r="1.66"/>
<circle cx="136" cy="114.4" r="1.64"/>
<circle cx="308.8" cy="119" r="1.02"/>
<circle cx="308.8" cy="119" r="1.35"/>
<circle cx="308.8" cy="119" r="2.5"/>
<circle cx="309.6" cy="114.4" r="1.66"/>
<circle cx="322.2" cy="105.3" r="1.36"/>
<circle cx="322.2" cy="105.3" r="1.03"/>
<circle cx="377.6" cy="114.5" r="1.64"/>
<circle cx="382.2" cy="113.9" r="1.35"/>
<circle cx="382.2" cy="113.9" r="2.49"/>
<circle cx="382.2" cy="113.9" r="1.03"/>
<circle cx="89.1" cy="129.7" r="1.65"/>
<circle cx="115" cy="129.7" r="1.67"/>
<circle cx="330.7" cy="129.7" r="1.65"/>
<circle cx="332.6" cy="133.9" r="1.03"/>
<circle cx="332.6" cy="133.9" r="1.36"/>
<circle cx="332.6" cy="133.9" r="2.5"/>
<circle cx="356.6" cy="129.7" r="1.64"/>
<circle cx="360.7" cy="132" r="1.02"/>
<circle cx="360.7" cy="132" r="1.35"/>
<circle cx="360.7" cy="131.9" r="2.51"/>
<circle cx="101.4" cy="199.8" r="4.2"/>
<circle cx="112.2" cy="190.4" r="4"/>
<circle cx="141.2" cy="186.9" r="3.3"/>
<circle cx="94.7" cy="213.8" r="3.3"/>
<circle cx="125.7" cy="213.8" r="12.9"/>
<circle cx="125.7" cy="213.7" r="19"/>
<circle cx="125.7" cy="213.7" r="5"/>
<circle cx="125.7" cy="213.8" r="12.5"/>
<circle cx="125.7" cy="213.8" r="5.6"/>
<circle cx="125.7" cy="213.8" r="8.1"/>
<circle cx="125.7" cy="213.8" r="14"/>
<circle cx="125.7" cy="213.8" r="8.5"/>
<circle cx="125.7" cy="213.8" r="20"/>
<circle cx="152.7" cy="213.8" r="4"/>
<circle cx="152.7" cy="213.7" r="3.7"/>
<circle cx="112.2" cy="237.1" r="4"/>
<circle cx="112.2" cy="237.1" r="3.7"/>
<circle cx="141.2" cy="240.6" r="3.3"/>
</g>
<g font-size="4.1">
<text x="38.6" y="9.7">1</text>
<text x="88.6" y="9.7">2</text>
<text x="138.6" y="9.7">3</text>
<text x="188.6" y="9.7">4</text>
<text x="238.6" y="9.7">5</text>
<text x="288.6" y="9.7">6</text>
<text x="338.6" y="9.7">7</text>
<text x="388.6" y="9.7">8</text>
<text x="217.5" y="19.2">51</text>
<text x="15.8" y="28.9">A</text>
<text x="198" y="27.5">12</text>
<text x="221" y="27.5">34</text>
<text x="249.5" y="27.5">5</text>
<text x="410.8" y="28.9">A</text>
<text x="253" y="44.2">3</text>
<text x="249.7" y="51.1">2.50</text>
<text x="15.8" y="75.7">B</text>
<text x="410.8" y="75.7">B</text>
<text x="175.6" y="89.9" transform="rotate(-90 175.6 89.9)">98</text>
<text x="185.2" y="89.9" transform="rotate(-90 185.2 89.9)">60</text>
<text x="253.8" y="89.9" transform="rotate(-90 253.8 89.9)">42</text>
<text x="266.5" y="89.9" transform="rotate(-90 266.5 89.9)">60</text>
<text x="122.4" y="91.6">F</text>
<text x="15.7" y="125.6">C</text>
<text x="410.7" y="125.6">C</text>
<text x="42.5" y="147.5">10×M4</text>
<text x="62.2" y="147.5">4</text>
<text x="43.4" y="152.8">PCD</text>
<text x="58.6" y="152.8">84</text>
<text x="295.5" y="152.4">10×M4</text>
<text x="315.1" y="152.4">5</text>
<text x="296.3" y="157.8">PCD</text>
<text x="311.6" y="157.8">84</text>
<text x="72.9" y="165.7">M5</text>
<text x="85.7" y="165.7">7</text>
<text x="70.4" y="171.1">PCD</text>
<text x="85.6" y="171.1">28</text>
<text x="15.7" y="175.7">D</text>
<text x="410.7" y="175.7">D</text>
<text x="73.5" y="202.8">30°</text>
<text x="15.8" y="225.7">E</text>
<text x="410.8" y="225.7">E</text>
<text x="72.6" y="250.8">3×</text>
<text x="83.2" y="250.8">4</text>
<text x="154" y="250.8">3×M4</text>
<text x="171" y="250.8">4</text>
<text x="68.9" y="256.2">PCD</text>
<text x="84.2" y="256.2">27</text>
<text x="153.6" y="256.2">PCD</text>
<text x="168.8" y="256.2">31</text>
<text x="345.6" y="266.7">0.23</text>
<text x="361" y="266.7">1:1</text>
<text x="378.4" y="266.7">A3</text>
<text x="15.9" y="272.4">F</text>
<text x="114" y="273.5">局部视图 F</text>
<text x="330.4" y="274.7">-</text>
<text x="366.4" y="274.7">RMD-X8pro-P9 V2</text>
<text x="411" y="272.4">F</text>
<text x="115.6" y="278">比例 2 : 1</text>
<text x="38.6" y="291.7">1</text>
<text x="88.6" y="291.7">2</text>
<text x="138.6" y="291.7">3</text>
<text x="288.6" y="291.7">6</text>
<text x="338.6" y="291.7">7</text>
<text x="386.9" y="291.7">A3</text>
</g>
<text font-size="3.5" fill="#191924" x="293" y="243">名 称</text>
<g font-size="2.9">
<text x="291" y="266.1">材 料</text>
<text x="318.9" y="266.1">表面处理</text>
</g>
<text font-size="2.3" fill="#191924" x="306.3" y="243.8">TITLE</text>
<g font-size="2.3">
<text x="345.6" y="259.7">重量</text>
<text x="357.4" y="259.8">比例</text>
<text x="373.8" y="259.8">幅面</text>
<text x="391.4" y="259.7">分页号</text>
<text x="339.7" y="268.7">ST</text>
<text x="349" y="272.2">图</text>
<text x="353.9" y="272.2">号</text>
<text x="290.6" y="280.9">设计</text>
<text x="317.8" y="281">工艺</text>
<text x="346.5" y="276.5">PRO NAME</text>
<text x="348.4" y="280.7">产品名称</text>
<text x="290.5" y="285.9">核对</text>
<text x="318.1" y="285.9">日期</text>
<text x="346.8" y="285.4">PRO NAME</text>
</g>
<text font-size="2.1" x="236" y="268.1">未注尺寸公差</text>
<g font-size="1.9">
<text x="231.1" y="275.9">0.5-6mm</text>
<text x="231.3" y="271.8">尺寸</text>
<text x="245.2" y="271.8">公差</text>
<text x="249.1" y="275.9">± 0.1</text>
<text x="260.3" y="276">400-1000mm</text>
<text x="261.3" y="271.7">尺寸</text>
<text x="275.2" y="271.8">公差</text>
<text x="279.2" y="275.9">± 0.8</text>
<text x="231.2" y="279.5">6-30mm</text>
<text x="249.1" y="279.4">± 0.2</text>
<text x="260.2" y="279.5">1000-2000mm</text>
<text x="279.2" y="279.4">± 1.2</text>
<text x="231.2" y="286.7">120-400mm</text>
<text x="231.2" y="283.1">30-120mm</text>
<text x="249.2" y="286.7">± 0.5</text>
<text x="249.2" y="283.1">± 0.3</text>
<text x="260.3" y="283.1">2000-4000mm</text>
<text x="263.5" y="286.3">Angles</text>
<text x="279.2" y="283">± 2</text>
<text x="279.3" y="286.7">± 1°</text>
</g>
<g font-size="1.7">
<text x="352" y="260.2">WT</text>
<text x="363.8" y="260.2">SCALE</text>
<text x="381" y="260.2">FORMAT</text>
<text x="401.5" y="260.2">PAGE</text>
<text x="404.4" y="263.8">1</text>
<text x="252.2" y="268.2">unless otherwise specified tolerance</text>
<text x="392.2" y="264.1">Sheet</text>
<text x="393.7" y="267.9">Of</text>
<text x="404.4" y="267.7">1</text>
<text x="332.9" y="285.2">2023-12-27</text>
<text x="164.4" y="291.2">0</text>
<text x="168.2" y="291.2">mm</text>
<text x="173.8" y="291.2">10</text>
<text x="183.8" y="291.2">20</text>
<text x="193.8" y="291.2">30</text>
<text x="203.8" y="291.2">40</text>
<text x="213.8" y="291.2">50</text>
<text x="223.8" y="291.2">60</text>
<text x="233.8" y="291.2">70</text>
<text x="243.8" y="291.2">80</text>
<text x="253.8" y="291.2">90</text>
<text x="263.2" y="291.2">100</text>
<text x="355" y="291.4">2.0</text>
</g>
<text font-size="1.5" x="401.3" y="279">第一视角</text>
<g font-size="1.4">
<text x="236.7" y="272.2">SIZE</text>
<text x="249.7" y="272.2">TOLERANCE</text>
<text x="266.7" y="272.2">SIZE</text>
<text x="279.7" y="272.1">TOLERANCE</text>
<text x="296.7" y="281.2">DESIGN</text>
<text x="323.7" y="281.3">PROCESS</text>
<text x="296.7" y="286.3">CHECK</text>
<text x="324.9" y="286.4">DATE</text>
</g>
<text font-size=".8" x="400.4" y="281.1">FIRST ANGLE PJTN</text>
</svg>
